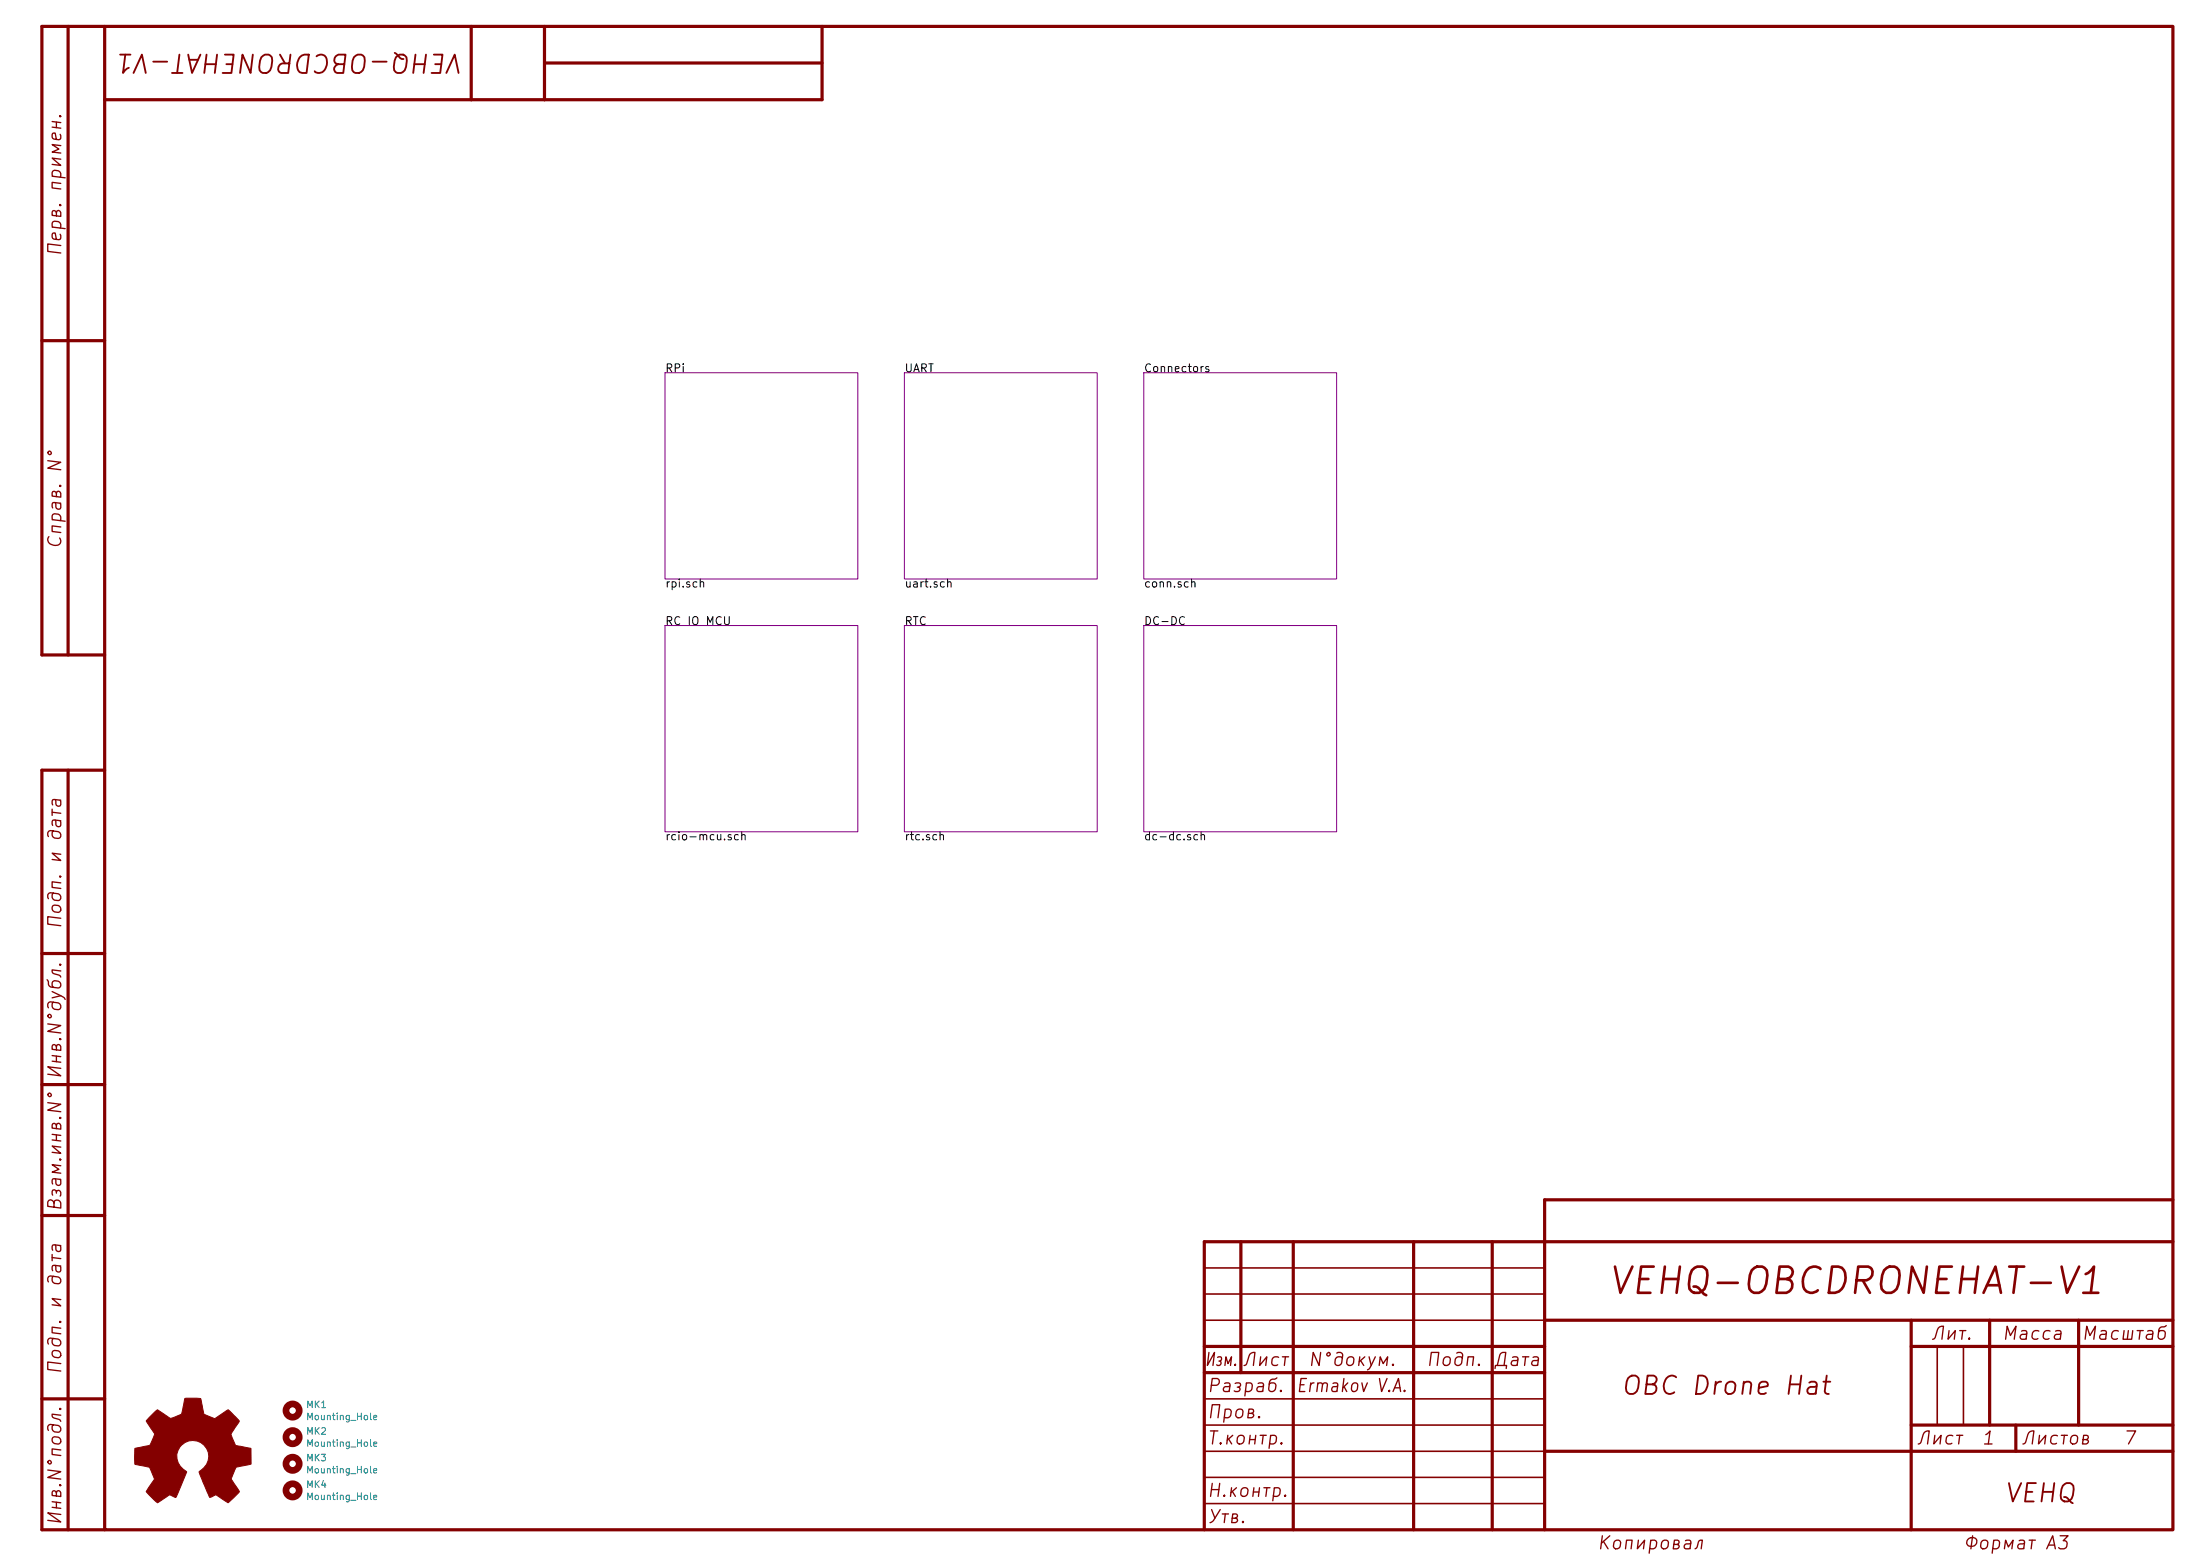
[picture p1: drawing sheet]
<svg xmlns="http://www.w3.org/2000/svg" width="420mm" height="297mm" viewBox="0 0 420 297" stroke-linecap="round" stroke-linejoin="round" font-family="sans-serif">
<g fill="none" stroke="#840000" stroke-width=".61">
<path d="M13 5v120M20 5h395v287h-395zM20 5h-12v120h12M90 5v14M104 5v14M104 12h53M157 5v14h-137M8 65h12M13 147v145M20 147h-12v145h12M8 182h12M8 207h12"/>
<path d="M8 232h12M237 237v25M247 237v55M270 237v55M285 237v55M415 229h-120v63M415 237h-185v55M230 257h65M295 252h120M365 257h50M365 252v40M380 252v20"/>
<path d="M397 252v20M8 267h12M230 262h65M295 277h120M365 272h50M385 272v5"/>
</g>
<path d="M230 252h65M230 247h65M230 242h65M370 257v15M375 257v15M230 277h65M230 272h65M230 267h65M230 287h65M230 282h65" fill="none" stroke="#840000" stroke-width=".3"/>
<g fill="none" stroke="#840000" stroke-width=".25">
<path d="M10 33.6l2.4 .3M10 24.3l1.6 .2M10 23.2l1.6 .2M10.1 33.6l-.1-.2 .1-.7 .3-.2 .7 .1a.81 .81 0 0 1 .4 1.2M10.8 23.3v1.1M11.4 39.2l.1-.2 .1 .2-.1 .1-.1-.1h.2M11.4 22.2l.1-.1 .1 .1-.1 .1-.1-.1h.2M11.5 25.6l.1 .8-.3 .3-1.2-.3-.1-.2 .1-.7 .4-.1 .3 1.2M11.6 35l-1.6-.2v1.1l1.6 .2M11.6 30.4l-1.6-.2 1.6 1.4-1.6-.2M11.6 27.8l-1.6-.2 1.3 .9-1.3 .5 1.6 .2M10 43.3l2.4 .3"/>
<path d="M10.1 43.4l-.1-.3 .1-.7 .3-.2 .7 .1a.82 .82 0 0 1 .4 1.2M10.8 40.6l.1-.3 .2-.1 .4 .1 .1 1-1.6-.2 .1-.8a.48 .48 0 0 1 .7 .3v.6M11.5 44.7l.1 .3-.1 .7h-1.2l-.3-.5 .1-.7h.4l.3 1.2M11.6 46.9l-2.5-.3v1.4l2.5 .3M9.1 87.9l2.5 .4-2.5 1.1 2.5 .3M9.2 86.2l.3-.1 .2 .1 .1 .3-.1 .2-.2 .1-.3-.1-.1-.3zM10 99.2l2.4 .3M10.1 99.2l-.1-.2 .1-.7 .3-.2 .7 .1a.81 .81 0 0 1 .4 1.2M9.3 102.4a.99 .99 0 0 0-.1 1.1 .99 .99 0 0 0 1 .6 .92 .92 0 0 0 1.2-.2 .92 .92 0 0 0 0-1.2M11.6 100.6l-1.6-.2v1.1l1.6 .2M10 154.5v1.2M10 155.1l1.6 .2"/>
<path d="M10.2 158.6l-.1 .1a.86 .86 0 0 0 .3 1.3h1a.71 .71 0 0 0-.3-1.2l-1.5-.2-.3 .1-.2 .3 .1 .7M10.5 156.6l.2 .8a.54 .54 0 0 0 .8 .3l.1-.2-.1-.8M10.5 152.6l.2 .9a.54 .54 0 0 0 .8 .3l.1-.2-.1-.8M11.6 156.7l-1.5-.1-.1 .2 .1 .8M11.6 152.8l-1.5-.1-.1 .2 .1 .8M10.1 173l.3-.2 .7 .1a.69 .69 0 0 1 .5 .6 .69 .69 0 0 1-.5 .7l-.7-.1a.75 .75 0 0 1-.3-1.1zM10.2 170.5l-.1 .1a.86 .86 0 0 0 .3 1.2l.7 .1a.66 .66 0 0 0 .6-.6 .66 .66 0 0 0-.6-.7l-1.5-.2-.3 .1-.2 .3 .1 .8M11.4 167.3l.1-.1 .1 .1-.1 .1-.1-.1h.2M11.6 175.3l-2.5-.3v1.4l2.5 .3M11.6 168.5l-1.6-.2v1.1l1.6 .2M11.6 163.1l-1.6-.2 1.6 1.4-1.6-.2M9 187l.2 .4v.5l.3 .4 .2 .1 1.4 .2a.66 .66 0 0 0 .6-.6 .66 .66 0 0 0-.6-.7l-.7-.1-.3 .2a.85 .85 0 0 0 .1 1.1"/>
<path d="M10 189.3l2.2 1.1 .2 .4M10.8 199.8l.1-.3 .4-.1 .2 .2 .1 .9-1.6-.2 .1-.8 .2-.1 .4 .2 .1 .8M11.4 198.4l.1-.1 .1 .1-.1 .1-.1-.1h.2M11.4 184.1l.1-.1 .1 .2-.1 .1-.1-.2 .2 .1M11.6 185.4l-1.6-.2 .1 .5 1.2 .4 .3 .4M11.6 190.1l-1.6 .4M9.1 210.5l2.5 .3-2.5 1.1 2.5 .3M9.2 208.7l.3-.1 .2 .2 .1 .3-.1 .2-.2 .1-.3-.2-.1-.2zM10 202.6l1.6 .2M10 201.5l1.6 .2M10.8 214.9l.1-.4 .4-.1 .2 .2 .1 1-1.6-.2 .1-.9 .2-.1 .4 .2 .1 .9M10.8 201.6v1.1"/>
<path d="M11.4 213.4l.1-.1 .1 .1-.1 .1-.1-.1h.2M11.6 203.9l-2.5-.3 2.5 1.8-2.5-.3M10 239.5v1.2M10.1 228.2l-.1-.3 .1-.7 .3-.1 .4 .4 .1-.2 .4-.1 .3 .4-.1 .7M10.3 229.6l.1-.3a.72 .72 0 0 1 1.2 .4v.9l-2.5-.3v-.8a.61 .61 0 0 1 .7-.5 .61 .61 0 0 1 .5 .6v.8M10.5 225l.2 .9a.52 .52 0 0 0 .8 .3l.1-.2-.1-.9M10.5 237.7l.2 .8a.54 .54 0 0 0 .8 .3l.1-.2-.1-.8M10.8 227.5v.3M11.6 225.2l-1.5-.1-.1 .2 .1 .7M11.6 222.5l-1.6-.2 1.3 .9-1.3 .6 1.6 .2M11.6 237.8l-1.5-.1-.1 .2 .1 .8M10 240.1l1.6 .2"/>
<path d="M10.1 258l.3-.2 .7 .1a.69 .69 0 0 1 .5 .6 .69 .69 0 0 1-.5 .7l-.7-.1a.75 .75 0 0 1-.3-1.1zM10.2 255.5l-.1 .1a.86 .86 0 0 0 .3 1.3h.7a.66 .66 0 0 0 .6-.6 .66 .66 0 0 0-.6-.7l-1.5-.2-.3 .1-.2 .3 .1 .8M10.2 243.6l-.1 .1a.86 .86 0 0 0 .3 1.3h1a.71 .71 0 0 0-.3-1.2l-1.5-.2-.3 .1-.2 .3 .1 .7M10.5 241.6l.2 .8a.54 .54 0 0 0 .8 .4l.1-.3-.1-.8M11.4 252.3l.1-.1 .1 .2-.1 .1-.1-.2 .2 .1M11.6 253.6l-1.6-.2v1l1.6 .2M11.6 248.1l-1.6-.2 1.6 1.4-1.6-.2M11.6 241.7l-1.5-.1-.1 .2 .1 .8M230.9 258.2l-.3 2.5 1.4-2.5-.4 2.5M232.5 259.1l.2-.1 .5 .1a.49 .49 0 0 1-.2 .7 .46 .46 0 0 1 .2 .5 .46 .46 0 0 1-.3 .4l-.5-.2M240.8 259l-.2 1.7 1.3-1.7-.2 1.7M244.2 259.1a.86 .86 0 0 0-1.2 .4v.9l.3 .3 .7-.2"/>
<path d="M244.9 259h1.2M245.5 259l-.2 1.7M252.2 258.2l-.3 2.5-1.1-2.5-.3 2.5M253.5 258.3l.3-.1 .2 .1 .1 .2-.2 .3-.2 .1-.3-.1v-.3zM255.3 258.3l.7-.1 .3 .2 .1 .3-.2 1.5a.67 .67 0 0 1-.6 .5 .67 .67 0 0 1-.7-.5l.3-1a.82 .82 0 0 1 1.2 0M262.7 259l-1.2 2.3-.3 .2M275.8 259.2a.64 .64 0 0 1 .7-.2 .64 .64 0 0 1 .5 .5l-.1 .7a.69 .69 0 0 1-.6 .5 .69 .69 0 0 1-.7-.5zM278.2 258.3l.7-.1 .3 .2 .1 .3-.2 1.5a.67 .67 0 0 1-.6 .5 .67 .67 0 0 1-.6-.5v-.7a.82 .82 0 0 1 1.4-.3M288.9 259.1l.2-.1 .7 .1 .1 .3-.2 1.3M289.9 259.6l-.9 .1a.5 .5 0 0 0-.4 .5 .5 .5 0 0 0 .3 .5l.9-.2M290.8 259h1.2M291.4 259l-.2 1.7"/>
<path d="M292.8 259.1l.2-.1 .7 .1 .1 .3-.2 1.3M293.8 259.6l-.9 .1a.5 .5 0 0 0-.4 .5 .5 .5 0 0 0 .3 .5l.9-.2M369.1 255.7l.3-.2 .2-.2 .4-1.4a.99 .99 0 0 1 1.2-.7l-.3 2.5M372.2 254l-.2 1.7 1.4-1.7-.2 1.7M374.3 254h1.1M374.9 254l-.3 1.7M376.1 255.4l.1 .1-.1 .2-.1-.2 .1-.1v.3M383 255.7l.3-2.5 .6 1.8 1.1-1.8-.3 2.5M386.1 254.1l.2-.1 .7 .1-.1 1.6M387.1 254.6l-.9 .1a.52 .52 0 0 0-.3 .8l.2 .2 .9-.2M389.4 254.1a.84 .84 0 0 0-1.2 .4l-.1 .7 .1 .2 .3 .3 .7-.2M391.5 254.1a.84 .84 0 0 0-1.2 .4l-.1 .7 .1 .2 .3 .3 .7-.2"/>
<path d="M392.6 254.1l.2-.1 .7 .1v1.6M393.6 254.6l-.8 .1a.54 .54 0 0 0-.4 .8l.2 .2 .9-.2M398.2 255.7l.3-2.5 .6 1.8 1.1-1.8-.3 2.5M401.3 254.1l.2-.1 .7 .1-.1 1.6M402.3 254.6l-.9 .1a.52 .52 0 0 0-.3 .8l.2 .2 .9-.2M404.6 254.1a.84 .84 0 0 0-1.2 .4l-.1 .7 .1 .2 .3 .3 .7-.2M405.7 254l-.2 1.7h1.6l.2-1.7M406.5 254l-.2 1.7M408.2 254h1.1M408.7 254l-.2 1.7M410.2 254.1l.2-.1 .7 .1-.1 1.6M411.1 254.6l-.8 .1a.52 .52 0 0 0-.3 .8l.2 .2 .8-.2"/>
<path d="M413.7 253l-.4 .3h-.4l-.4 .2-.2 .3-.2 1.4a.68 .68 0 0 0 .7 .5 .68 .68 0 0 0 .7-.5v-.7l-.1-.4a.87 .87 0 0 0-1.1 .1M10.1 274.5l.3-.2 .7 .1a.69 .69 0 0 1 .5 .6 .69 .69 0 0 1-.5 .7l-.7-.1a.75 .75 0 0 1-.3-1.1zM10.2 272l-.1 .1a.86 .86 0 0 0 .3 1.2l.7 .1a.66 .66 0 0 0 .6-.6 .66 .66 0 0 0-.6-.7l-1.5-.2-.3 .1-.2 .3 .1 .8M11.4 268.9l.1-.1 .1 .2-.1 .1-.1-.2 .2 .1M11.6 260.3l-2.5-.3v1.4l2.5 .3M11.6 270.2l-1.6-.2 .1 .5 1.2 .5 .3 .3M231.2 273.2h1.4M231.2 270.6l.3-2.4h1.4l-.3 2.4M231.3 264.5h1a.68 .68 0 0 0 .6-.6 .68 .68 0 0 0-.4-.7h-1l-.3 2.4M231.9 273.2l-.4 2.5M233.1 275.4l.1 .1-.1 .2-.1-.2 .1-.1v.3M233.9 264.1l.2-.1 .7 .1 .1 .2-.2 1.3"/>
<path d="M233.9 260.7l.2-1.7 .4 1.3 .7-1.3-.2 1.7M234 269.1l.3-.1 .6 .1 .3 .4-.1 .7a.81 .81 0 0 1-1.3 .3M234 269l-.3 2.5M234.5 274l-.2 1.7M234.6 274.7l.6 1M234.9 264.6l-.9 .1a.55 .55 0 0 0-.3 .8l.2 .1 .9-.1M235.4 274l-1 .9M235.9 264.1l.2-.1 .8 .1v.4l-.4 .3 .3 .1v.4l-.4 .3-.7-.1M235.9 260.4v.3M236.2 269.2a.64 .64 0 0 1 .7-.2 .64 .64 0 0 1 .5 .5l-.1 .7a.69 .69 0 0 1-.6 .5 .69 .69 0 0 1-.7-.5zM236.3 264.8h.2M236.5 274.2a.66 .66 0 0 1 .6-.2 .66 .66 0 0 1 .5 .5l-.1 .7a.67 .67 0 0 1-.6 .5 .67 .67 0 0 1-.7-.5z"/>
<path d="M237.6 260.7l.4-.2a4 4 0 0 1 1-2.2l.7-.1-.3 2.5M238 264.1l.3-.1 .7 .1 .2 .4-.1 .7a.82 .82 0 0 1-1.3 .3M238 264l-.3 2.5M238.4 269.8l.9-.1 .1-.2-.1-.4-.8-.1-.2 1.6 1-.1 .1-.3-.1-.3-.3-.1M238.7 274.8h1M238.8 274l-.2 1.7M239.8 274l-.2 1.7M240.3 264.1l.2-.1 .7 .1 .1 .2-.2 1.3M240.5 270.4l.1 .1-.2 .1-.1-.1 .2-.1-.1 .2M240.7 274h1.1M241.2 274l-.2 1.7M241.3 264.6l-.9 .1a.55 .55 0 0 0-.3 .8l.2 .1 .9-.1"/>
<path d="M242.6 274.1l.3-.1 .7 .1 .2 .4-.1 .7a.82 .82 0 0 1-1.2 .3M242.7 274l-.3 2.5M243.9 263l-.4 .3a.79 .79 0 0 0-1 .4l-.1 1.7a.71 .71 0 0 0 1.2-.2l.1-.7-.2-.4a.9 .9 0 0 0-1.1 .1M244.6 265.4l.1 .1-.1 .1-.1-.1 .1-.1v.2M244.8 275.4l.1 .1-.2 .2-.1-.2 .2-.1-.1 .3M263.4 260.7l.2-1.7 .6 1.3 .8-1.3-.2 1.7M266 265.6l1.1-2.4 .4 2.4M266 260.4l.1 .1-.1 .2-.1-.2 .1-.1v.3M266.3 264.9h1.1M268.2 265.4l.2 .1-.2 .1-.1-.1 .1-.1v.2M273 260.7l.4-2.5h1.4l-.3 2.5M280.2 260.7l.2-1.7h1l-.2 1.7"/>
<path d="M282.4 260.4l.1 .1-.1 .2-.1-.2 .1-.1v.3M285.5 261.3l.1-.6h2.1v.6M286 260.7l.6-2.3 .4-.2h.6l-.4 2.5M366.3 275.7l.4-.2 .2-.2 .4-1.4a.99 .99 0 0 1 1.2-.7l-.4 2.5M369.5 274l-.2 1.7 1.4-1.7-.2 1.7M372.9 274.1a.84 .84 0 0 0-1.2 .4l-.1 .7 .1 .2 .3 .3 .8-.2M373.7 274h1.2M374.3 274l-.2 1.7M386.3 275.7l.4-.2 .2-.2 .4-1.4a.99 .99 0 0 1 1.1-.7l-.3 2.5M389.5 274l-.2 1.7 1.4-1.7-.2 1.7M392.9 274.1a.84 .84 0 0 0-1.2 .4l-.1 .7 .1 .2 .3 .3 .8-.2M393.7 274h1.1"/>
<path d="M394.3 274l-.2 1.7M395.7 274.2a.64 .64 0 0 1 .6-.2 .64 .64 0 0 1 .5 .5l-.1 .7a.69 .69 0 0 1-.6 .5 .69 .69 0 0 1-.7-.5zM397.8 274.8l.9-.1 .1-.2v-.4l-.9-.1-.2 1.7 1-.2 .2-.3-.1-.3-.4-.1M10 287.7l1.6 .2M10 286.7l1.6 .2M10.8 285l.1-.4h.4l.2 .1 .1 1-1.6-.2 .1-.8 .2-.1 .4 .1 .1 .9M10.8 286.8v1M11.4 283.5l.1-.1 .1 .2-.1 .1-.1-.2 .2 .1M11.6 289.1l-2.5-.3 2.5 1.7-2.5-.3M231.4 284.4h1.4M231.4 288.2l.6 1.6M231.5 283.2l-.3 2.5"/>
<path d="M232.9 283.2l-.3 2.5M233 288.2l-1.3 2.1-.6 .4M233.4 289h1.2M233.8 285.4l.1 .1-.1 .2-.1-.2 .1-.1v.3M234 289l-.2 1.7M235.2 284l-.2 1.7M235.3 289.8l.9-.1 .1-.3-.1-.3-.8-.1-.2 1.7 1-.2 .1-.2v-.3l-.4-.2M235.4 284.7l.5 1M236.1 284l-1 .9M237.2 284.2a.66 .66 0 0 1 .6-.2 .66 .66 0 0 1 .6 .5l-.1 .7a.67 .67 0 0 1-.7 .5 .67 .67 0 0 1-.6-.5zM237.4 290.4l.1 .1-.1 .2-.1-.2 .1-.1v.3M239.4 284.8h1"/>
<path d="M239.5 284l-.2 1.7M240.5 284l-.2 1.7M241.4 284h1.1M242 284l-.2 1.7M243.4 284.1l.2-.1 .7 .1 .2 .4-.1 .7a.82 .82 0 0 1-1.2 .3M243.4 284l-.3 2.5M245.5 285.4l.1 .1-.2 .2-.1-.2 .2-.1-.1 .3M306 293.2l-.3 2.5M306.2 294.2l.9 1.5M307.4 293.2l-1.6 1.4M308.4 294.2a.66 .66 0 0 1 .6-.2 .66 .66 0 0 1 .5 .5l-.1 .7a.67 .67 0 0 1-.6 .5 .67 .67 0 0 1-.7-.5zM310.4 295.7l.2-1.7h1.1l-.2 1.7"/>
<path d="M312.9 294l-.2 1.7 1.4-1.7-.2 1.7M315.3 294.1l.2-.1 .7 .1 .2 .4-.1 .7a.81 .81 0 0 1-1.2 .3M315.3 294l-.3 2.5M317.5 294.2a.64 .64 0 0 1 .6-.2 .64 .64 0 0 1 .5 .5v.7a.69 .69 0 0 1-.7 .5 .69 .69 0 0 1-.7-.5zM319.7 294.8l.8-.1 .2-.2-.1-.4-.8-.1-.2 1.7 .9-.2 .2-.3-.1-.2-.3-.2M321.9 294.1l.2-.1 .7 .1 .1 .3-.1 1.3M322.9 294.6l-.9 .1a.55 .55 0 0 0-.3 .8l.2 .2 .9-.2M323.7 295.7l.4-.4 .4-1.2 .6-.1-.2 1.7M380.7 294.1l.3-.1 .7 .1 .2 .4-.1 .7a.82 .82 0 0 1-1.2 .3M382.8 295.7l.2-1.7 .6 1.3 .9-1.3-.3 1.7M385.6 294.1l.3-.1 .7 .1 .1 .3-.2 1.3M386.6 294.6l-.8 .1a.52 .52 0 0 0-.4 .8l.2 .2 .9-.2"/>
<path d="M387.5 294h1.2M388.1 294l-.2 1.7M390.9 295.7l1.1-2.5 .5 2.5M391.2 295h1.2M393.4 293.2h1.6l-1 .9h.4l.3 .3 .1 .2-.2 .8-.4 .3h-.7l-.3-.3"/>
</g>
<path d="M308.4 241.8l1.1 5 2.3-5M397.9 246.8h2.8" fill="none" stroke="#840000" stroke-width=".51"/>
<path d="M22.9 10.4h2M85.2 13.9l1.6-3.5 .8 3.5M310.9 263.1a1.2 1.2 0 0 1 2 0 2.97 2.97 0 0 1-.7 2.8l-.3 .2h-.7l-.3-.2a2.55 2.55 0 0 1 0-2.8zM348.2 263.8h1.4M348.9 262.6l-.4 3 .1 .3 .7 .2" fill="none" stroke="#840000" stroke-width=".36"/>
<path d="M127 71.2h36.8v39.3h-36.8zM172.7 71.2h36.8v39.3h-36.8zM218.4 71.2h36.9v39.3h-36.9zM127 119.4h36.8v39.4h-36.8zM172.7 119.4h36.8v39.4h-36.8zM218.4 119.4h36.9v39.4h-36.9z" fill="none" stroke="#840084" stroke-width=".19"/>
<g fill="none" stroke="#000" stroke-width=".19">
<path d="M230.8 70h-.3l-.2 .2v.2l.5 .1v.4h-.5M133.7 111.2l.3-.1h.3l.1 1M138.4 117.7v1.2l.3 .3h.4l.2-.3v-1.2M181 111.2l.2-.1h.4v1M181 110.6v1.5M226.2 117.8a.73 .73 0 0 0-1 .6 .73 .73 0 0 0 .7 .8l.3-.1M227.6 111.2l.2-.1h.4v1M227.6 110.6v1.5M139.6 159.4a.37 .37 0 0 0-.6 .1l.1 .3 .6 .2-.2 .3h-.5M141 159.4l-.4-.1-.3 .3 .1 .7h.6M141.7 159.4l.2-.1 .3 .1 .1 .9M141.7 158.8v1.5"/>
<path d="M179.5 159.4h.1a.37 .37 0 0 1 .6 .1v.8M228.7 159.4l-.4-.1-.3 .3v.4l.2 .3h.5M229.4 159.4h.1a.37 .37 0 0 1 .5 .1v.8M229.4 158.8v1.5"/>
</g>
<path d="M28.6 270.5l1.5-1.4 2.5 1.7 .5-.2 1.6-.7 .6-2.9h2.9a.92 .92 0 0 1 .3 1l.5 2 2 .8 2.5-1.6a.97 .97 0 0 1 .8 .6l1.4 1.5-1.5 2.4 .1 .8 .7 1.4 2.9 .6 .1 3-2.9 .6-.9 2.3 1.5 2.3-1.5 1.6a.81 .81 0 0 1-.7 .5l-2.3-1.4-1.2 .4-2-4.8a3.1 3.1 0 0 0 1.8-3.5 3.1 3.1 0 0 0-3-2.5 3.1 3.1 0 0 0-3 2.4 3.1 3.1 0 0 0 1.7 3.5l.2 .1-2.1 4.9-1.2-.5-2.3 1.5-2.2-2.2 1.6-2.3-.6-1.5-.3-.8-2.8-.6v-2.9a.87 .87 0 0 1 .9-.3l1.9-.4 .9-2.1-1.6-2.5z" fill="#840000" stroke="#840000" stroke-width=".19"/>
<g fill="none" stroke="#840000" stroke-width="1.3">
<circle cx="55.9" cy="274.4" r="1.27"/>
<circle cx="55.9" cy="279.4" r="1.27"/>
<circle cx="55.9" cy="269.3" r="1.27"/>
<circle cx="55.9" cy="284.5" r="1.27"/>
</g>
<path d="M71.3 270.6l.7-.1-.1-.3h-.3l-.3 .2 .1 .6h.5M71.3 275.7l.7-.1-.1-.3h-.3l-.3 .1 .1 .7h.5M71.3 280.8l.7-.1-.1-.3h-.3l-.3 .1 .1 .6h.5M71.3 285.8l.7-.1-.1-.2-.3-.1-.3 .2 .1 .6h.5" fill="none" stroke="#008484" stroke-width=".19"/>
<text font-size="7" fill="#840000" x="311" y="247">VEHQ-OBCDRONEHAT-V1</text>
<g font-size="4.9" fill="#840000">
<text x="85.8" y="10.3" transform="rotate(-180 85.8 10.3)">VEHQ-OBCDRONEHAT-V1</text>
<text x="312.2" y="266.3">OBC Drone Hat</text>
<text x="383.1" y="286.8">VEHQ</text>
</g>
<g font-size="3.5" fill="#840000">
<text x="11.7" y="97.9" transform="rotate(-90 11.7 97.9)">. N°</text>
<text x="11.7" y="197.4" transform="rotate(-90 11.7 197.4)">.N°.</text>
<text x="11.7" y="222.4" transform="rotate(-90 11.7 222.4)">..N°</text>
<text x="233.1" y="260.8">.</text>
<text x="256.1" y="260.8">N°.</text>
<text x="247.5" y="265.8">Ermakov V.A.</text>
<text x="379" y="275.8">1</text>
<text x="406" y="275.8">7</text>
<text x="11.7" y="282.4" transform="rotate(-90 11.7 282.4)">.N°.</text>
<text x="375.9" y="295.8">A3</text>
</g>
<g font-size="2.1">
<text x="127" y="71.1">RPi</text>
<text x="172.7" y="71.1">UART</text>
<text x="218.4" y="71.1">Connectors</text>
<text x="127" y="112.2">rpi.sch</text>
<text x="172.7" y="112.2">uart.sch</text>
<text x="218.4" y="112.2">conn.sch</text>
<text x="127" y="119.3">RC IO MCU</text>
<text x="172.7" y="119.3">RTC</text>
<text x="218.4" y="119.3">DC-DC</text>
<text x="127" y="160.4">rcio-mcu.sch</text>
<text x="172.7" y="160.4">rtc.sch</text>
<text x="218.4" y="160.4">dc-dc.sch</text>
</g>
<g font-size="1.8" fill="#008484">
<text x="58.6" y="268.8">MK1</text>
<text x="58.6" y="273.9">MK2</text>
<text x="59" y="271.1">Mounting_Hole</text>
<text x="58.6" y="279">MK3</text>
<text x="59" y="276.2">Mounting_Hole</text>
<text x="59" y="281.3">Mounting_Hole</text>
<text x="58.6" y="284">MK4</text>
<text x="59" y="286.3">Mounting_Hole</text>
</g>
</svg>
